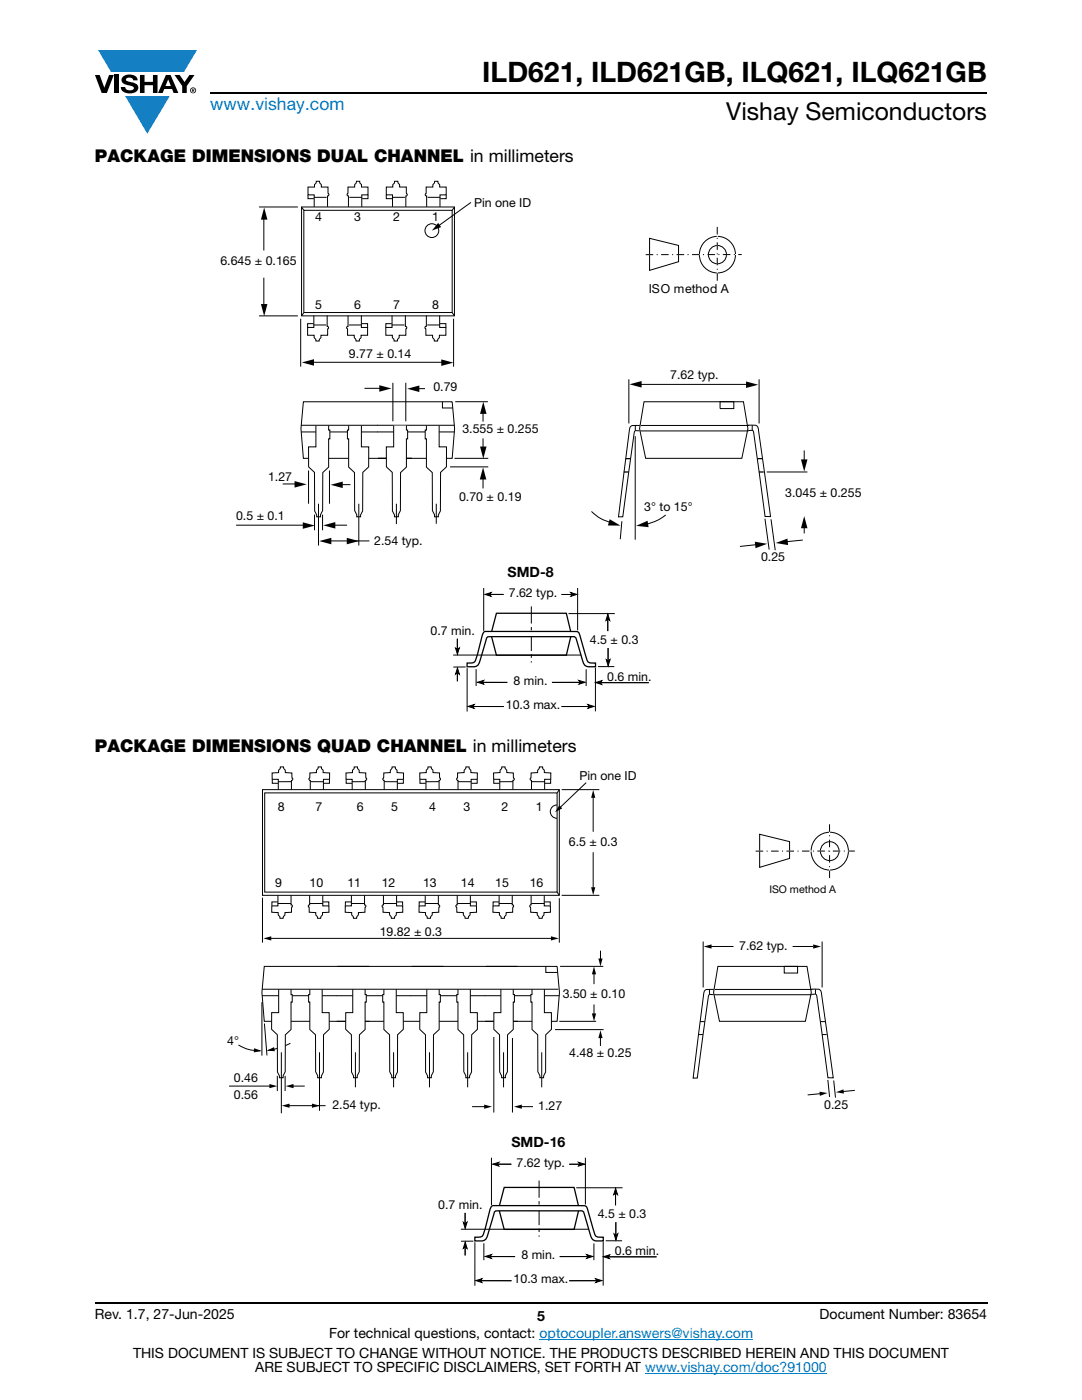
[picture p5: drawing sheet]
<svg xmlns="http://www.w3.org/2000/svg" width="216mm" height="279mm" viewBox="0 0 216 279" stroke-linecap="round" stroke-linejoin="round" font-family="sans-serif">
<g fill="#147fc3">
<path d="M19.6 10h19.7l-2.6 4.3h-1.1h-13.5z"/>
<path d="M25 19.2h8.9l-4.5 7.5z"/>
</g>
<g fill="#000">
<path d="M18.9 15h1l.9 2.5 1-2.5h.9l-1.4 3.6h-1zM22.9 15h.9v3.6h-.9zM24.6 15.3a2.1 2.1 0 0 1 2.8 .3l.1 .4h-.9a.79 .79 0 0 0-.7-.5 .79 .79 0 0 0-.8 .4l.3 .3 1 .2a1.08 1.08 0 0 1 1.2 1 1.08 1.08 0 0 1-1.1 1.2 1.73 1.73 0 0 1-2.4-1.2h.9a.96 .96 0 0 0 .8 .6 .96 .96 0 0 0 .9-.4 1.31 1.31 0 0 0-1.2-.6 1.03 1.03 0 0 1-1.1-.6 1.03 1.03 0 0 1 .2-1.1zM27.9 15h.9v1.3h1.7v-1.3h.9v3.6h-.9v-1.6h-1.7v1.6h-.9zM34.8 15h1.1l.9 1.4 1-1.4h1l-1.5 2.2v1.4h-.9v-1.4z"/>
<path d="M33.6 15.9l.5 1.3h-1.1zM33.1 15l-1.6 3.6h1l.3-.8h1.5l.3 .8h1l-1.6-3.6z"/>
<path d="M38.4 17.8h.2v.2h-.2zM38.3 17.7v.7h.1v-.3l.4 .3-.2-.3 .2-.2-.1-.2z"/>
<path d="M38.1 18a.46 .46 0 0 1 .9 0 .46 .46 0 0 1-.9 0zM37.9 18a.6 .6 0 0 0 1.2 0 .6 .6 0 0 0-1.2 0z"/>
</g>
<path d="M42 18.6h155M18.9 260h178.1" fill="none" stroke="#000" stroke-width=".36"/>
<path d="M107.7 267.3h42.5M128.7 274h36.3" fill="none" stroke="#007ec4" stroke-width=".2"/>
<path d="M60.1 86.2h15.3M60.5 80.2h29.7l.5 5.3-.5 6h-29.7l-.4-6z" fill="none" stroke="#000" stroke-width=".2"/>
<path d="M69.6 84.9h2.5v4.3h1.5v4l-1.2 1.1v7.7l-.4 .8-.1 .3h-.7v-.4l-.4-.8-.1-7.6-1.1-1.1v-5.6h-.3v-1.8h.3z" fill="#fff"/>
<path d="M69.6 84.9v.9h-.3v1.8h.3v5.6l1.1 1.1 .1 7.6 .4 .8v.4h.7l.1-.3 .4-.8v-7.7l1.2-1.1v-4h-1.5v-4.3" fill="none" stroke="#000" stroke-width=".2"/>
<path d="M63 84.9h2.6v.9h.2v1.8h-.2v5.6l-1.2 1.1v7.6l-.4 .8v.4h-.8v-.3l-.4-.8v-7.7l-1.2-1.1v-4h1.4z" fill="#fff"/>
<g fill="none" stroke="#000" stroke-width=".2">
<path d="M51.7 41.3h7.7M52.6 42.8v7.2M52.6 55.4v6.2M60.2 41.3h30.5v21.7h-30.5zM60.2 41.3l.4 .7M60.6 42h29.6v20.4h-29.6zM90.7 41.3l-.5 .7M94 40.4l-6.6 4.7M51.7 63h7.7M60 63.6v9.6M60.6 62.4l-.4 .6M61.6 72.3h27.4"/>
<path d="M90.2 62.4l.5 .6M90.5 63.6v9.6M60.1 84.9h15.3M63 84.9v4.3h-1.4v4l1.2 1.1v7.7l.4 .8v.3h.8v-.4l.4-.8v-7.6l1.2-1.1v-5.6h.2v-1.8h-.2v-.9M75.3 86.2h15.4M88.3 80.2v1.2h2M89.8 93.2h7.6M90.7 91.5h6.7M90.8 80.2h6.6M96.4 81.5v2.6M96.4 87.5v2.3M96.4 94.7v2.8"/>
<path d="M47.1 104.8h13.6M62.8 102.7v3.1M63.6 100.5v8.4M64.4 102.7v3.1M65.1 108h8.6M66.6 104.8h2.7M71.6 100.5v8.4"/>
</g>
<path d="M52.7 41.4l.7 2.4h-1.3zM87.4 44.5l.6 .8-1.8 .7zM52.1 60.7h1.3l-.7 2.4zM60.2 72.3l2.5-.6v1.3zM88 71.7l2.5 .7-2.5 .6zM96.4 93.3l.6 2.4h-1.3zM96.4 80.2l.7 2.4h-1.3zM95.8 89.1h1.3l-.7 2.4zM60.4 104.2l2.4 .7-2.4 .6zM63.7 108l2.4-.7v1.3zM64.5 104.8l2.4-.6v1.3zM69.2 107.3l2.4 .7-2.4 .6z" fill="#000"/>
<path d="M75.4 91.5h6.8" fill="none" stroke="#000" stroke-width=".25"/>
<path d="M85.1 84.9h2.5v4.3h1.5v4l-1.2 1.1v7.7l-.4 .8v.3h-.8v-.4l-.4-.8v-7.6l-1.2-1.1v-5.6h-.3v-1.8h.3z" fill="#fff"/>
<g fill="none" stroke="#000" stroke-width=".2">
<path d="M61.5 38.9v.7h1.1M62.6 39.4h2.6M69.7 39.4h2.5M73.4 38.9v.7h-1.2M77.1 38.9v.7h1.2M78.3 39.4h2.5M85.3 39.4h2.6M89 38.9v.7h-1.1M62.7 41.3v-2.4h-1.2v-1.6h1.3v-.5l.3-.3v-.3h.7v.3l.3 .3v.5h1.4v1.2l.1 .3v.2l-.2 .1v2.2M69.5 41.3v-2.2l-.2-.1v-.2l.1-.3v-1.2h1.4v-.5l.3-.3v-.3h.7v.3l.3 .3v.5h1.3v1.6h-1.2v2.4M78.3 41.3v-2.4h-1.2v-1.6h1.3v-.5l.3-.3v-.3h.7v.3l.3 .3v.5h1.4v1.2l.2 .3-.1 .2-.2 .1v2.2M85.1 41.3v-2.2l-.2-.1v-.2l.1-.3v-1.2h1.4v-.5l.3-.3v-.3h.7v.3l.3 .3v.5h1.3v1.6h-1.2v2.4"/>
<path d="M62.6 64.9h2.5M62.6 64.6h-1.2v.7M62.6 63v2.3h-1.2v1.6h1.3v.5l.3 .3v.4h.7v-.4l.3-.3v-.5h1.4v-1.1l.2-.3-.1-.2-.2-.2v-2.1M69.4 63v2.1l-.2 .2v.2l.2 .3v1.1h1.3v.5l.3 .3v.4h.7v-.4l.3-.3v-.5h1.3v-1.6h-1.2v-2.3M69.6 64.9h2.6M72.2 64.6h1.1v.7M78.2 64.6h-1.2v.7M78.2 64.9h2.5M78.2 63v2.3h-1.2v1.6h1.3v.5l.3 .3v.4h.7v-.4l.3-.3 .1-.5h1.3v-1.1l.2-.3-.1-.2-.2-.2v-2.1M85.1 63v2.1l-.3 .2v.2l.2 .3v1.1h1.3v.5l.3 .3 .1 .4h.6l.1-.4 .3-.3v-.5h1.3v-1.6h-1.3v-2.3M85.3 64.9h2.5M87.8 64.6h1.2v.7"/>
<path d="M125.5 75.7v8.8M127.1 76.7h22.5M151.5 75.7v8.8M75.3 84.9h15.4M85.1 84.9v.9h-.3v1.8h.3v5.6l1.2 1.1v7.6l.4 .8v.4h.8v-.3l.4-.8v-7.7l1.2-1.1v-4h-1.5v-4.3M126.7 87v20.7M126.8 84.9v.9M127.7 84.9h-.8a1 1 0 0 0-1.3 1.2l-2.2 17.1 .9-.1 2.3-16.9a.81 .81 0 0 1 .9-.2l.1-.1M127.8 86h21.6M127.9 84.9h21.6M128.5 80.2h19.9l.8 5.3-1.2 6h-19.2l-1.2-6zM143.7 80.2h2.7v1.3h-2.7z"/>
<path d="M149.3 84.9h.7a1 1 0 0 1 1.4 1.1l2.4 17.1h-1.1l-2.4-17a.81 .81 0 0 0-.9-.2h-.1M150.1 84.9v.9M153 94.2h8.1M160.5 89.9v3.1M118 102.1l1.6 1.2 2.4 1M124.1 104l-.3 3.6M132.8 102.8l-1.5 1-2.3 .8M151.6 108.6l-3.9 .5M152.6 103.5l.9 6.2M153.8 103.6l.9 6.2M160.2 107.8l-4.2 .4M160.5 104.2v2.3"/>
</g>
<path d="M125.6 76.7l2.4-.7v1.3zM148.9 76.1l2.4 .7-2.4 .6zM159.8 91.7h1.3l-.6 2.4zM121.7 103.6l2.1 1.3h-2.5zM126.9 104.9l2.3-1 .2 1.3zM150.6 108.1l2.5 .4-2.4 .9zM154.8 108.4l2.3-.9 .2 1.3zM160.5 103l.6 2.4h-1.3z" fill="#000"/>
<path d="M124.5 94.2h.9M124.8 91.5h1M151.1 91.5h1M151.4 94.2h1" fill="none" stroke="#000" stroke-width=".25"/>
<path d="M78.6 84.9h2.5v.9h.2v1.8h-.2v5.6l-1.2 1.1v7.6l-.4 .8v.4h-.8v-.3l-.4-.8v-7.7l-1.2-1.1v-4h1.5z" fill="#fff"/>
<path d="M72.7 77.5h3.2M78.4 76.4v7.7M81 76.4v7.7M83.1 77.6h1.7M56.4 96.6h2.7M61.6 93.9v6.6M65.7 93.9v6.6M67.3 96.7h2.6M78.6 84.9v4.3h-1.5v4l1.2 1.1v7.7l.4 .8v.3h.8v-.4l.4-.8v-7.6l1.2-1.1v-5.6h.2v-1.8h-.2v-.9M79.1 100.5v4.1M87.1 100.5v4" fill="none" stroke="#000" stroke-width=".2"/>
<path d="M75.7 76.9l2.4 .6-2.4 .7zM81.3 77.6l2.4-.7v1.3zM58.8 96l2.4 .7-2.4 .6zM66 96.8l2.4-.7v1.3z" fill="#000"/>
<path d="M129.6 47.6l5.8 1.4v3.2l-5.8 1.8z" fill="#fff"/>
<path d="M129.6 47.6l5.8 1.4v3.2l-5.8 1.8z" fill="none" stroke="#000" stroke-width=".2"/>
<circle cx="143.1" cy="50.8" r="3.6" fill="#fff"/>
<circle cx="143.1" cy="50.8" r="3.6" fill="none" stroke="#000" stroke-width=".2"/>
<circle cx="143.1" cy="50.8" r="1.81" fill="#fff"/>
<circle cx="143.1" cy="50.8" r="1.81" fill="none" stroke="#000" stroke-width=".2"/>
<path d="M128.8 50.8h19.2z" fill="#fff"/>
<path d="M128.8 50.8h19.2" fill="none" stroke="#000" stroke-width=".2" stroke-dasharray="1.5 .7 .2 .7" stroke-linecap="butt"/>
<path d="M143.1 45.3v10.7z" fill="#fff"/>
<path d="M143.1 56v-10.7" fill="none" stroke="#000" stroke-width=".2" stroke-dasharray="1.5 .7 .2 .7" stroke-linecap="butt"/>
<g fill="none" stroke="#000" stroke-width=".2">
<path d="M96.5 117.3v8.6M96.8 118.6l1.2-.3-.3 .3 .3 .4zM97.5 118.6h3M112 118.6h2.2M113.9 118.3l1.2 .3-1.2 .4 .3-.4zM95.3 136.2l1.2-.4-.3 .4 .3 .3zM96 136.2h5.2M110.1 136.2h5.9M115.5 135.8l1.2 .4-1.2 .3 .3-.3zM117 133.6v3.3"/>
<circle cx="86.2" cy="46" r="1.38"/>
</g>
<path d="M99.1 122.4h13.9l1 4.2-1 4.2h-13.9l-1.1-4.2z" fill="none" stroke="#000" stroke-width=".26"/>
<path d="M96.8 118.6l1.2-.3-.3 .3 .3 .4zM113.9 118.3l1.2 .3-1.2 .4 .3-.4zM95.3 136.2l1.2-.4-.3 .4 .3 .3zM115.5 135.8l1.2 .4-1.2 .3 .3-.3z" fill="#000"/>
<path d="M106 121v11.2" fill="none" stroke="#000" stroke-width=".2" stroke-dasharray="3.4 .7 .7 .7" stroke-linecap="butt"/>
<path d="M96.6 126.1l18.5-.1 .5 .5 1.5 5.2a.81 .81 0 0 0 1 .6h.7v.8h-1.5a1.33 1.33 0 0 1-1.1-1.3l-1.1-4.1-.4-.6h-16.5l-1 .1-1.5 4.8a1.18 1.18 0 0 1-1 1.1h-1.5v-.8a1.35 1.35 0 0 0 1.7-.6l1.3-5z" fill="#fff"/>
<path d="M96.6 126.1l18.5-.1 .5 .5 1.5 5.2a.81 .81 0 0 0 1 .6h.7v.8h-1.5a1.33 1.33 0 0 1-1.1-1.3l-1.1-4.1-.4-.6h-16.5l-1 .1-1.5 4.8a1.18 1.18 0 0 1-1 1.1h-1.5v-.8a1.35 1.35 0 0 0 1.7-.6l1.3-5z" fill="none" stroke="#000" stroke-width=".26"/>
<g fill="none" stroke="#000" stroke-width=".2">
<path d="M115.3 117.3v8.5M90.4 130.7h25.6M90.9 129.3l.4 .3 .3-.3-.3 1.3zM91.3 127.5v2.2M91.3 133.9v2.1M91.3 133.3l.4 1.3-.4-.4-.4 .3zM92.9 133.1h-2.5M93.2 133.3v8.7M95 133.5v3.4M113.4 122.5h9.3M118.8 133.2v8.8M118.8 136.2l1.3-.4-.3 .4 .3 .4z"/>
<path d="M119.5 136.2h10M121 131.7l.4 .3 .3-.4-.3 1.3zM121.3 123.2v2.8M121.3 122.6l.4 1.2-.4-.3-.4 .3zM121.3 129.3v2.8M122.6 133h-3.3M52.4 157.6l.4 .6M54.3 155.6v.7h1.2M55.5 157.9v-2.4h-1.2v-1.2l1.3-.1v-.5l.3-.3v-.3h.7v.3l.3 .3v.5l1.3 .1v.8l.2 .3v.2l-.2 .1v2.2M58.1 156h-2.6M61.9 157.9v-2.2l-.2-.1-.1-.2 .2-.3v-.8l1.3-.1v-.5l.4-.3v-.3h.6l.1 .3 .3 .3v.5l1.3 .1v1.2h-1.3v2.4M61.9 156h2.7"/>
<path d="M65.7 155.6v.7h-1.1M69.1 155.6v.7h1.1M70.3 157.9v-2.4h-1.2l-.1-1.2 1.3-.1v-.5l.3-.3 .1-.3h.6l.1 .3 .3 .3v.5l1.3 .1v.8l.2 .3-.1 .2-.2 .1v2.2M72.9 156h-2.7M76.7 157.9v-2.2l-.3-.1v-.2l.2-.3v-.8l1.3-.1v-.5l.3-.3v-.3h.7v.3l.3 .3v.5l1.3 .1v1.2h-1.2v2.4M76.7 156h2.6M80.5 155.6v.7h-1.2M83.8 155.6v.7h1.2M85 157.9v-2.4h-1.2v-1.2l1.3-.1v-.5l.3-.3v-.3h.6l.1 .3 .3 .3v.5l1.3 .1v.8l.2 .3v.2l-.3 .1v2.2M87.6 156h-2.7M91.4 157.9v-2.2l-.2-.1-.1-.2 .2-.3v-.8l1.3-.1v-.5l.3-.3 .1-.3h.6v.3l.4 .3v.5l1.3 .1-.1 1.2h-1.2v2.4M91.4 156h2.7"/>
<path d="M93.4 141l1.2-.4-.3 .4 .3 .4zM94.1 141h6.4M95.2 155.6v.7h-1.1M98.5 155.6v.7h1.2M99.7 157.9v-2.4h-1.2v-1.2l1.3-.1v-.5l.3-.3v-.3h.7v.3l.3 .3v.5l1.3 .1v.8l.2 .3v.2l-.3 .1v2.2M102.3 156h-2.6M106.1 157.9v-2.2l-.3-.1v-.2l.2-.3v-.8l1.3-.1v-.5l.3-.3v-.3h.7v.3l.3 .3v.5l1.3 .1v1.2h-1.2v2.4M106.1 156h2.6M109.9 155.6v.7h-1.2M112 141h5.8M112.1 157.6h7.5M117.3 140.6l1.2 .4-1.2 .4 .3-.4z"/>
<path d="M118.4 159v7M52.4 179.2v8.9M52.8 178l-.4 .7M55.4 180h-1.1v.7M55.5 178.5v2.3h-1.3v1.3h1.3v.5l.3 .3 .1 .4h.6v-.4l.3-.3 .1-.5h1.3v-.9l.1-.3v-.2l-.2-.1v-2.1M61.8 178.5v2.1l-.3 .1v.2l.2 .3v.9h1.3v.5l.3 .3 .1 .4h.6v-.4l.3-.3v-.5h1.3v-1.3h-1.2v-2.3M64.4 180h1.2v.7M70.1 180h-1.2v.7M70.1 178.5v2.3h-1.2v1.3h1.3v.5l.3 .3v.4h.7v-.4l.3-.3v-.5h1.3v-.9l.2-.3v-.2l-.3-.1v-2.1M76.5 178.5v2.1l-.2 .1-.1 .2 .2 .3v.9h1.3v.5l.3 .3 .1 .4h.6l.1-.4 .3-.3v-.5h1.3v-1.3h-1.3v-2.3M79.2 180h1.1v.7M84.8 180h-1.2v.7"/>
<path d="M84.8 178.5v2.3h-1.2v1.3h1.3v.5l.3 .3 .1 .4h.6v-.4l.3-.3v-.5h1.4v-.9l.1-.3v-.2l-.2-.1v-2.1M91.2 178.5v2.1l-.2 .1v.2l.1 .3 .1 .9h1.3v.5l.3 .3v.4h.6l.1-.4 .3-.3v-.5h1.3v-1.3h-1.2v-2.3M93.9 180h1.2v.7M99.6 180h-1.2v.7M99.6 178.5v2.3h-1.2v1.3h1.3v.5l.3 .3v.4h.6l.1-.4 .3-.3v-.5h1.3v-.9l.2-.3v-.2l-.3-.1v-2.1M106 178.5v2.1l-.3 .1v.2l.2 .3v.9h1.3v.5l.3 .3 .1 .4h.6v-.4l.3-.3v-.5h1.3v-1.3h-1.2v-2.3M108.6 180h1.2v.7M111.6 179.2v8.9M112.1 178.7h7.5M118.4 170.1v7.2M52.3 198.7h14.9M52.7 192.9h58.5l.4 5.2-.4 5.7h-58.5l-.4-5.7z"/>
<path d="M53.9 187.3h56.2M55.4 180.3h2.7M64.5 180.3h-2.7M67.3 192.9h6.4M70.1 180.3h2.6M79.2 180.3h-2.7M84.8 180.3h2.7M93.9 180.3h-2.7M99.5 180.3h2.7M108.7 180.3h-2.7M45.7 216.8h8.2M47.6 208.5l1.7 .9 2.6 .3"/>
<path d="M52.3 200v10.7M52.8 204.3l.5 6.3M55.3 214.7v3M56.9 214.7v3M58.2 216.8h2.6M67.2 203.8h6.5M57.6 220.7h7.4"/>
</g>
<g fill="#000">
<path d="M90.9 129.3l.4 .3 .3-.3-.3 1.3zM91.3 133.3l.4 1.3-.4-.4-.4 .3zM118.8 136.2l1.3-.4-.3 .4 .3 .4zM121.3 122.6l.4 1.2-.4-.3-.4 .3zM121 131.7l.4 .3 .3-.4-.3 1.3zM93.4 141l1.2-.4-.3 .4 .3 .4zM117.3 140.6l1.2 .4-1.2 .4 .3-.4zM118.4 157.7l.4 1.5h-.9zM117.9 177.1h.9l-.4 1.5zM52.6 187.3l1.5-.4v.8zM109.9 186.9l1.6 .4-1.6 .4zM50.7 209.2l1.5 .5-1.6 .3z"/>
<path d="M53.8 216.3l1.5 .5-1.5 .4zM53.2 209.7l1.5-.7 .1 .8zM57 216.8l1.6-.5v.9zM56.2 220.7l1.6-.5v.9zM62.2 220.2l1.6 .5-1.6 .4z"/>
</g>
<path d="M52.4 157.6h59.2v21.1h-59.2z" fill="#fff"/>
<g fill="none" stroke="#000" stroke-width=".2">
<path d="M52.4 157.6h59.2v21.1h-59.2zM52.8 158.2h58.4v19.8h-58.4zM111.6 157.6l-.4 .6M117 156.2l-5.3 5M111.1 160.6a1.33 1.33 0 0 0-1.3 1.4 1.33 1.33 0 0 0 1.3 1.3M111.1 178l.5 .7M67.1 198.7h29.7M82.1 192.9h6.4M96.7 198.7h14.9M97 192.9h6.3M108.9 192.9v1.2h2.4M111.8 192.9h8.6"/>
<path d="M118.5 194.2v2.2M57.9 208.2l-2.3 1-2.2 .4M96.8 203.8h6.5M100.6 203.3v2M110.8 205.5h9.6M111.6 203.8h7.3M118.5 200.5v2M119.8 207v1.7"/>
</g>
<path d="M111.6 160.7l.6 .6-1.4 .8zM118.5 192.9l.4 1.5h-.8zM118.1 202.3h.8l-.4 1.5zM119.8 205.6l.4 1.6h-.8z" fill="#000"/>
<path d="M106.2 197.4h2.4v4.7h1.4v3.3l-1.1 1.1v7.5l-.4 .7v.4h-.8v-.4l-.4-.8v-7.4l-1.1-1v-5.5h-.3v-1.5h.3z" fill="#fff"/>
<path d="M106.2 197.4v1.1h-.3v1.5h.3v5.5l1.1 1v7.4l.4 .8v.4h.8v-.4l.4-.7v-7.5l1.1-1.1v-3.3h-1.4v-4.7M108.1 210v7" fill="none" stroke="#000" stroke-width=".2"/>
<path d="M99.9 197.4h2.5v1.1h.2v1.5h-.2v5.5l-1.1 1-.1 7.4-.4 .8v.4h-.7v-.4l-.4-.7v-7.5l-1.2-1.1v-3.3h1.4z" fill="#fff"/>
<path d="M99.9 197.4v4.7h-1.4v3.3l1.2 1.1v7.5l.4 .7v.4h.7v-.4l.4-.8 .1-7.4 1.1-1v-5.5h.2v-1.5h-.2v-1.1M100.5 210v7" fill="none" stroke="#000" stroke-width=".2"/>
<path d="M91.4 197.4h2.4v4.7h1.4l.1 3.3-1.2 1.1v7.5l-.4 .7v.4h-.8l.1-.4-.5-.8v-7.4l-1.1-1v-5.5h-.3v-1.5h.3z" fill="#fff"/>
<path d="M91.4 197.4v1.1h-.3v1.5h.3v5.5l1.1 1v7.4l.5 .8-.1 .4h.8v-.4l.4-.7v-7.5l1.2-1.1-.1-3.3h-1.4v-4.7M93.3 210v7" fill="none" stroke="#000" stroke-width=".2"/>
<path d="M85.2 197.4h2.4v1.1h.3v1.5h-.3v5.5l-1.1 1v7.4l-.4 .8v.4h-.8v-.4l-.4-.7v-7.5l-1.1-1.1v-3.3h1.4z" fill="#fff"/>
<path d="M85.2 197.4v4.7h-1.4v3.3l1.1 1.1v7.5l.4 .7v.4h.8v-.4l.4-.8v-7.4l1.1-1v-5.5h.3v-1.5h-.3v-1.1M85.7 210v7" fill="none" stroke="#000" stroke-width=".2"/>
<path d="M76.6 197.4h2.5v4.7h1.4v3.3l-1.2 1.1v7.5l-.4 .7v.4h-.7v-.4l-.4-.8-.1-7.4-1.1-1v-5.5h-.2v-1.5h.2z" fill="#fff"/>
<path d="M76.6 197.4v1.1h-.2v1.5h.2v5.5l1.1 1 .1 7.4 .4 .8v.4h.7v-.4l.4-.7v-7.5l1.2-1.1v-3.3h-1.4v-4.7M78.5 210v7" fill="none" stroke="#000" stroke-width=".2"/>
<path d="M70.4 197.4h2.5v1.1h.2v1.5h-.2v5.5l-1.2 1v7.4l-.4 .8v.4h-.8v-.4l-.4-.7v-7.5l-1.1-1.1v-3.3h1.4z" fill="#fff"/>
<path d="M70.4 197.4v4.7h-1.4v3.3l1.1 1.1v7.5l.4 .7v.4h.8v-.4l.4-.8v-7.4l1.2-1v-5.5h.2v-1.5h-.2v-1.1M70.9 210v7" fill="none" stroke="#000" stroke-width=".2"/>
<path d="M61.8 197.4h2.5v4.7h1.4v3.3l-1.1 1.1-.1 7.5-.4 .7v.4h-.7v-.4l-.4-.8v-7.4l-1.2-1v-5.5h-.2v-1.5h.2z" fill="#fff"/>
<path d="M61.8 197.4v1.1h-.2v1.5h.2v5.5l1.2 1v7.4l.4 .8v.4h.7v-.4l.4-.7 .1-7.5 1.1-1.1v-3.3h-1.4v-4.7M63.8 210v11.7" fill="none" stroke="#000" stroke-width=".2"/>
<path d="M55.6 197.4h2.5v1.1h.2v1.5h-.2v5.5l-1.2 1v7.4l-.4 .8v.4h-.7v-.4l-.4-.7-.1-7.5-1.1-1.1v-3.3h1.4z" fill="#fff"/>
<g fill="none" stroke="#000" stroke-width=".2">
<path d="M52.3 197.4h59.1M55.6 197.4v4.7h-1.4v3.3l1.1 1.1 .1 7.5 .4 .7v.4h.7v-.4l.4-.8v-7.4l1.2-1v-5.5h.2v-1.5h-.2v-1.1M140.3 187.9v9.2M141.6 197.4v1M141.9 188.9h20.3M142.4 197.5h-.7a.97 .97 0 0 0-1.3 1.1l-2.1 16.6 .8-.1 2.3-16.4a.9 .9 0 0 1 1-.2M142.5 198.5h19.5M142.6 197.5h19.5M143.2 192.9h17.8l.9 5.2-1.2 5.7h-17.1l-1.2-5.7zM156.5 192.9h2.6v1.3h-2.6zM161.9 197.4h.7a.97 .97 0 0 1 1.3 1.1l2.4 16.6h-1.1l-2.2-16.5a.89 .89 0 0 0-1.1-.2M162.7 197.4v1"/>
<path d="M164 187.9v9.2M56.1 210v12.2M139.3 206.5h1M139.7 203.9h.9M163.7 218.3l-2.5 .2M163.7 203.9h1M164 206.5h.9M165.2 215.5l.3 3.4M166.4 215.6l.3 3.4M170.6 217.6l-2.6 .3"/>
</g>
<path d="M140.4 188.9l1.6-.4v.8zM162.3 188.5l1.5 .4-1.5 .4zM163.5 217.9l1.6 .2-1.5 .6zM166.8 218l1.5-.6 .1 .8z" fill="#000"/>
<path d="M146.4 188.5h11.7l.2 1h-11.9z" fill="#fff"/>
<path d="M98.5 207v15M102.3 207.1v14.9M94.2 220.9h2.6M103.8 220.9h2.6" fill="none" stroke="#000" stroke-width=".2"/>
<path d="M96.6 220.4l1.6 .5-1.6 .4zM102.6 220.9l1.5-.5v.9z" fill="#000"/>
<path d="M151.6 166.5l6 1.5v3.3l-6 1.8z" fill="#fff"/>
<path d="M151.6 166.5l6 1.5v3.3l-6 1.8z" fill="none" stroke="#000" stroke-width=".2"/>
<circle cx="165.5" cy="169.9" r="3.7" fill="#fff"/>
<circle cx="165.5" cy="169.9" r="3.7" fill="none" stroke="#000" stroke-width=".2"/>
<circle cx="165.6" cy="169.9" r="1.87" fill="#fff"/>
<circle cx="165.6" cy="169.9" r="1.87" fill="none" stroke="#000" stroke-width=".2"/>
<path d="M150.8 169.9l19.8-.1z" fill="#fff"/>
<path d="M150.8 169.9l19.8-.1" fill="none" stroke="#000" stroke-width=".2" stroke-dasharray="1.5 .7 .2 .7" stroke-linecap="butt"/>
<path d="M165.5 164.1v11.1z" fill="#fff"/>
<path d="M165.5 175.2v-11.1" fill="none" stroke="#000" stroke-width=".2" stroke-dasharray="1.5 .7 .2 .7" stroke-linecap="butt"/>
<path d="M119.4 191.3h.8l-.4 1.6zM98.3 232.3l1.3-.3-.4 .3 .3 .4zM115.4 232l1.3 .3-1.3 .4 .3-.4zM96.8 250.8l1.3-.4-.3 .4 .3 .3zM117 250.4l1.3 .4-1.2 .3 .3-.3z" fill="#000"/>
<path d="M119.8 189.7v1.8M98.1 231v9.5M98.3 232.3l1.3-.3-.4 .3 .3 .4zM99.1 232.3h2.9M113.6 232.4h2.1M115.4 232l1.3 .3-1.3 .4 .3-.4zM96.8 250.8l1.3-.4-.3 .4 .3 .3zM97.5 250.8h5.3M111.7 250.8h5.9M117 250.4l1.3 .4-1.2 .3 .3-.3zM118.5 248.2v3.3" fill="none" stroke="#000" stroke-width=".2"/>
<path d="M100.6 237h14l1 4.2-1 4.2h-14l-1.1-4.2z" fill="none" stroke="#000" stroke-width=".26"/>
<path d="M107.6 235.6v11.2" fill="none" stroke="#000" stroke-width=".2" stroke-dasharray="3.4 .7 .7 .7" stroke-linecap="butt"/>
<path d="M98.1 240.7l18.6-.1 .5 .5 1.5 5.2a.81 .81 0 0 0 .9 .6h.8v.8h-1.5a1.33 1.33 0 0 1-1.1-1.3l-1.2-4.1-.3-.6-16.6-.1-1 .2-1.4 4.8a1.18 1.18 0 0 1-1.1 1.1h-1.5l.1-.8a1.35 1.35 0 0 0 1.7-.6l1.3-5z" fill="#fff"/>
<path d="M98.1 240.7l18.6-.1 .5 .5 1.5 5.2a.81 .81 0 0 0 .9 .6h.8v.8h-1.5a1.33 1.33 0 0 1-1.1-1.3l-1.2-4.1-.3-.6-16.6-.1-1 .2-1.4 4.8a1.18 1.18 0 0 1-1.1 1.1h-1.5l.1-.8a1.35 1.35 0 0 0 1.7-.6l1.3-5z" fill="none" stroke="#000" stroke-width=".26"/>
<g fill="none" stroke="#000" stroke-width=".2">
<path d="M115 237h9.2M116.8 231v9.4M122.8 237.8v2.7M122.8 237.2l.4 1.2-.4-.3-.3 .3zM92 245.3h25.5M92.4 243.9l.4 .3 .4-.3-.4 1.2zM92.8 242.1v2.2M92.8 248.5v2.1M92.8 247.9l.4 1.3-.4-.4-.3 .3zM94.5 247.7h-2.5M94.8 247.9v8.7M94.9 255.6l1.3-.4-.3 .4 .3 .3z"/>
<path d="M95.6 255.6h6.5M96.5 248.1v3.4M113.6 255.6h5.8M118.8 255.2l1.3 .4-1.2 .3 .3-.3zM120.4 247.8v8.8M120.4 250.8l1.2-.4-.3 .4 .3 .4zM121.1 250.8h9.9M122.5 246.2l.4 .3 .4-.3-.4 1.3zM122.9 243.9v2.8M124.1 247.6h-3.2"/>
</g>
<path d="M122.8 237.2l.4 1.2-.4-.3-.3 .3zM92.4 243.9l.4 .3 .4-.3-.4 1.2zM92.8 247.9l.4 1.3-.4-.4-.3 .3zM94.9 255.6l1.3-.4-.3 .4 .3 .3zM118.8 255.2l1.3 .4-1.2 .3 .3-.3zM120.4 250.8l1.2-.4-.3 .4 .3 .4zM122.5 246.2l.4 .3 .4-.3-.4 1.3z" fill="#000"/>
<text font-size="5.6" x="96.2" y="16.4">ILD621, ILD621GB, ILQ621, ILQ621GB</text>
<text font-size="4.9" x="144.9" y="24">Vishay Semiconductors</text>
<text font-size="3.5" fill="#007ec4" x="42" y="21.9">www.vishay.com</text>
<g font-size="3.5">
<text x="18.9" y="32.3">PACKAGE DIMENSIONS DUAL CHANNEL in millimeters</text>
<text x="18.9" y="150.1">PACKAGE DIMENSIONS QUAD CHANNEL in millimeters</text>
</g>
<g font-size="2.8">
<text x="101.3" y="115.1">SMD-8</text>
<text x="102.1" y="228.8">SMD-16</text>
<text x="18.9" y="263.3">Rev. 1.7, 27-Jun-2025</text>
<text x="107.2" y="263.6">5</text>
<text x="163.6" y="263.3">Document Number: 83654</text>
<text x="65.7" y="267.1">For technical questions, contact: optocoupler.answers@vishay.com</text>
<text x="26.5" y="271">THIS DOCUMENT IS SUBJECT TO CHANGE WITHOUT NOTICE. THE PRODUCTS DESCRIBED HEREIN AND THIS DOCUMENT</text>
<text x="50.9" y="273.8">ARE SUBJECT TO SPECIFIC DISCLAIMERS, SET FORTH AT www.vishay.com/doc?91000</text>
</g>
<g font-size="2.5">
<text x="94.6" y="41.3">Pin one ID</text>
<text x="62.9" y="44.2">4</text>
<text x="70.7" y="44.2">3</text>
<text x="78.5" y="44.2">2</text>
<text x="86.3" y="44.2">1</text>
<text x="44" y="52.9">6.645 ± 0.165</text>
<text x="129.4" y="58.5">ISO method A</text>
<text x="62.9" y="61.7">5</text>
<text x="70.7" y="61.7">6</text>
<text x="78.5" y="61.7">7</text>
<text x="86.3" y="61.7">8</text>
<text x="69.6" y="71.4">9.77 ± 0.14</text>
<text x="133.7" y="75.6">7.62 typ.</text>
<text x="86.5" y="78.1">0.79</text>
<text x="92.3" y="86.4">3.555 ± 0.255</text>
<text x="53.5" y="95.9">1.27</text>
<text x="91.6" y="99.9">0.70 ± 0.19</text>
<text x="128.5" y="101.9">3° to 15°</text>
<text x="156.7" y="99.3">3.045 ± 0.255</text>
<text x="47.1" y="103.7">0.5 ± 0.1</text>
<text x="74.7" y="108.7">2.54 typ.</text>
<text x="151.9" y="112">0.25</text>
<text x="101.5" y="119.1">7.62 typ.</text>
<text x="85.9" y="126.7">0.7 min.</text>
<text x="117.7" y="128.5">4.5 ± 0.3</text>
<text x="102.5" y="136.7">8 min.</text>
<text x="121.2" y="135.9">0.6 min.</text>
<text x="100.9" y="141.5">10.3 max.</text>
<text x="115.6" y="155.7">Pin one ID</text>
<text x="55.4" y="161.8">8</text>
<text x="63" y="161.8">7</text>
<text x="71.2" y="161.8">6</text>
<text x="78.1" y="161.8">5</text>
<text x="85.6" y="161.8">4</text>
<text x="92.5" y="161.8">3</text>
<text x="100" y="161.8">2</text>
<text x="106.9" y="161.8">1</text>
<text x="113.5" y="168.9">6.5 ± 0.3</text>
<text x="54.9" y="177.1">9</text>
<text x="61.8" y="177.1">10</text>
<text x="69.3" y="177.1">11</text>
<text x="76.2" y="177.1">12</text>
<text x="84.4" y="177.1">13</text>
<text x="92" y="177.1">14</text>
<text x="98.8" y="177.1">15</text>
<text x="105.7" y="177.1">16</text>
<text x="75.8" y="186.7">19.82 ± 0.3</text>
<text x="147.5" y="189.5">7.62 typ.</text>
<text x="112.3" y="199.1">3.50 ± 0.10</text>
<text x="45.3" y="208.6">4°</text>
<text x="113.6" y="211">4.48 ± 0.25</text>
<text x="46.7" y="216">0.46</text>
<text x="46.7" y="219.3">0.56</text>
<text x="66.3" y="221.4">2.54 typ.</text>
<text x="107.4" y="221.5">1.27</text>
<text x="164.5" y="221.4">0.25</text>
<text x="103.1" y="232.8">7.62 typ.</text>
<text x="87.5" y="241.3">0.7 min.</text>
<text x="119.3" y="243.1">4.5 ± 0.3</text>
<text x="104" y="251.3">8 min.</text>
<text x="122.7" y="250.5">0.6 min.</text>
<text x="102.5" y="256.1">10.3 max.</text>
</g>
<text font-size="2.1" x="153.5" y="178.2">ISO method A</text>
</svg>
